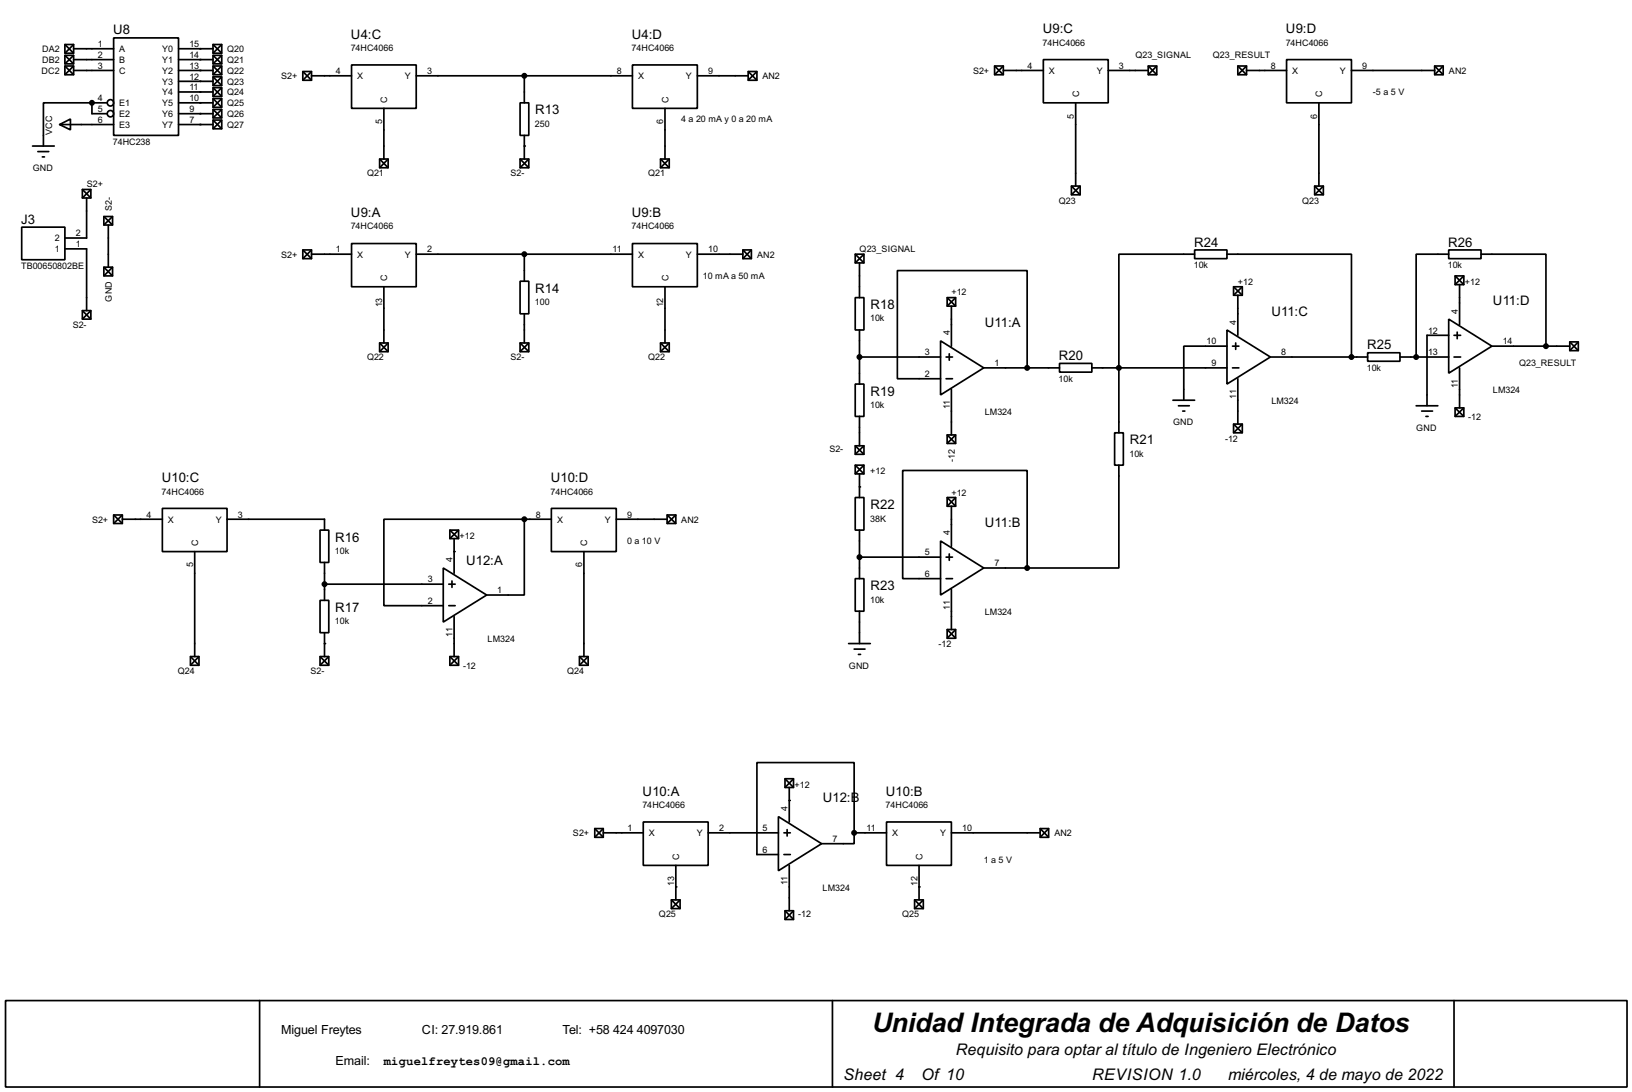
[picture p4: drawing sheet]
<svg xmlns="http://www.w3.org/2000/svg" width="383mm" height="256mm" viewBox="0 0 383 256" stroke-linecap="round" stroke-linejoin="round" font-family="sans-serif">
<g fill="none" stroke="#000" stroke-width=".4">
<path d="M15.3 10.5h2v2h-2zM15.3 13h2v2h-2zM15.3 15.5h2v2.1h-2zM15.3 10.5l2 2M15.3 13l2 2M15.3 15.5l2 2.1M17.3 11.5h9.4M17.3 14h9.4M17.3 16.6h9.4M17.3 10.5l-2 2M17.3 13l-2 2M17.3 15.5l-2 2.1"/>
<path d="M26.7 8.9h15.3v22.9h-15.3zM42 11.5h8.1M42 14h8.1M42 16.6h8.1M42 19.1h8.1M50.1 10.5h2v2h-2zM50.1 13h2v2h-2zM50.1 15.5h2v2.1h-2zM50.1 18.1h2v2h-2zM50.1 10.5l2 2M50.1 13l2 2M50.1 15.5l2 2.1"/>
<path d="M50.1 18.1l2 2M52.1 10.5l-2 2M52.1 13l-2 2M52.1 15.5l-2 2.1M52.1 18.1l-2 2M71.2 16.8h2v2.1h-2zM71.2 16.8l2 2.1M73.2 17.8h9.4M73.2 16.8l-2 2.1M82.6 15.3h15.2v10.2h-15.2zM97.8 17.8h50.8M123.2 17.8v6.4"/>
<path d="M148.6 15.3h15.3v10.2h-15.3zM163.9 17.8h11.9M175.8 16.8h2.1v2.1h-2.1zM175.8 16.8l2.1 2.1M177.9 16.8l-2.1 2.1M233.7 15.5h2.1v2.1h-2.1zM233.7 15.5l2.1 2.1M235.8 16.6h9.4M235.8 15.5l-2.1 2.1M245.2 14h15.2v10.2h-15.2zM260.4 16.6h9.4M269.8 15.5h2v2.1h-2z"/>
<path d="M269.8 15.5l2 2.1M271.8 15.5l-2 2.1M290.9 15.5h2v2.1h-2zM290.9 15.5l2 2.1M292.9 16.6h9.4M292.9 15.5l-2 2.1M302.3 14h15.3v10.2h-15.3zM317.6 16.6h19.5M337.1 15.5h2v2.1h-2zM337.1 15.5l2 2.1M339.1 15.5l-2 2.1M7.7 34.3h5.1"/>
<path d="M8.9 35.6h2.6M10 36.9h.5M14 29.3l2.6-1.3v2.5zM14 29.3h12.7M21.6 24.2h-11.4v10.1M21.6 24.2v2.5h3.6M21.6 24.2h3.6M42 29.3h8.1M42 21.6h8.1M42 24.2h8.1M42 26.7h8.1M50.1 20.6h2v2.1h-2z"/>
<path d="M50.1 23.2h2v2h-2zM50.1 25.7h2v2h-2zM50.1 28.2h2v2.1h-2zM50.1 20.6l2 2.1M50.1 23.2l2 2M50.1 25.7l2 2M50.1 28.2l2 2.1M52.1 20.6l-2 2.1M52.1 23.2l-2 2M52.1 25.7l-2 2M52.1 28.2l-2 2.1M89.2 37.4h2v2h-2z"/>
<path d="M89.2 37.4l2 2M90.2 25.5v11.9M91.2 37.4l-2 2M122.2 37.4h2.1v2h-2.1zM122.2 24.2h2.1v7.6h-2.1zM122.2 37.4l2.1 2M123.2 31.8v5.6M124.3 37.4l-2.1 2M155.2 37.4h2.1v2h-2.1zM155.2 37.4l2.1 2M156.3 25.5v11.9M157.3 37.4l-2.1 2"/>
<path d="M252.8 24.2v19.5M309.9 24.2v19.5M5.1 53.4h10.2v7.6h-10.2zM15.3 58.5h5.1v14.5M19.4 44.5h2v2h-2zM19.4 44.5l2 2M20.4 46.5v9.4h-5.1M21.4 44.5l-2 2M24.4 50.9h2.1v2h-2.1zM24.4 50.9l2.1 2M25.5 52.9v9.9M26.5 50.9l-2.1 2"/>
<path d="M71.2 58.7h2v2.1h-2zM71.2 58.7l2 2.1M73.2 59.7h9.4M73.2 58.7l-2 2.1M82.6 57.2h15.2v10.2h-15.2zM97.8 59.7h50.8M123.2 59.7v6.4M148.6 57.2h15.3v10.2h-15.3zM163.9 59.7h10.7M174.6 58.7h2v2.1h-2zM174.6 58.7l2 2.1M176.6 58.7l-2 2.1"/>
<path d="M201 59.7h2v2.1h-2zM201 59.7l2 2.1M203 59.7l-2 2.1M251.8 43.7h2v2.1h-2zM251.8 43.7l2 2.1M253.8 43.7l-2 2.1M280.7 58.7h7.6v2.1h-7.6zM280.7 59.7h-17.8v42M288.3 59.7h29.3v24.2M308.9 43.7h2.1v2.1h-2.1zM308.9 43.7l2.1 2.1M311 43.7l-2.1 2.1"/>
<path d="M340.4 58.7h7.6v2.1h-7.6zM340.4 59.7h-7.6v24.2M348 59.7h15.3v21.6M19.4 73h2v2h-2zM19.4 73l2 2M21.4 73l-2 2M24.4 62.8h2.1v2h-2.1zM24.4 62.8l2.1 2M26.5 62.8l-2.1 2M90.2 67.4v13.2M122.2 66.1h2.1v7.6h-2.1zM123.2 73.7v6.9"/>
<path d="M156.3 67.4v13.2M201 69.9h2v7.6h-2zM202 61.8v8.1M202 77.5v12.7M222.6 69.9h2v2h-2zM222.6 69.9l2 2M223.6 71.9v9.4M224.6 69.9l-2 2M288.3 77.5l10.2 6.4-10.2 6.3zM289.9 67.4h2v2h-2zM289.9 67.4l2 2M290.9 69.4v9.4"/>
<path d="M291.9 67.4l-2 2M340.4 75l10.2 6.3-10.2 6.4zM340.4 78.8h-5.1v16.5M341.7 78.8h1.5M341.9 64.8h2.1v2.1h-2.1zM341.9 64.8l2.1 2.1M342.4 78v1.6M343 66.9v9.4M344 64.8l-2.1 2.1M89.2 80.6h2v2h-2zM89.2 80.6l2 2M91.2 80.6l-2 2"/>
<path d="M122.2 80.6h2.1v2h-2.1zM122.2 80.6l2.1 2M124.3 80.6l-2.1 2M155.2 80.6h2.1v2h-2.1zM155.2 80.6l2.1 2M157.3 80.6l-2.1 2M201 90.2h2v7.6h-2zM202 97.8v6.9M202 83.9h19M221 80.1l10.2 6.3-10.2 6.4zM222.3 83.9h1.5M222.3 89h1.5"/>
<path d="M223.1 83.1v1.5M223.6 91.5v10.7M231.2 86.4h17.8M241.4 86.4v-22.8h-30.5v25.4h10.1M249 85.4h7.6v2h-7.6zM256.6 86.4h31.7M275.6 94h5.1M276.9 95.3h2.6M277.9 96.6h.5M288.3 81.3h-10.1v12.7M289.6 86.4h1.5M289.6 81.3h1.5"/>
<path d="M289.9 99.6h2v2.1h-2zM289.9 99.6l2 2.1M290.4 80.6v1.5M290.9 89v10.6M291.9 99.6l-2 2.1M298.5 83.9h22.9M321.4 82.9h7.6v2h-7.6zM329 83.9h11.4M332.8 95.3h5.1M334.1 96.6h2.5M335.1 97.8h.5M341.7 83.9h1.5"/>
<path d="M341.9 95.8h2.1v2h-2.1zM341.9 95.8l2.1 2M343 86.4v9.4M344 95.8l-2.1 2M350.6 81.3h18.3M368.9 80.3h2v2.1h-2zM368.9 80.3l2 2.1M370.9 80.3l-2 2.1M38.2 119.4h15.2v10.2h-15.2zM129.6 119.4h15.2v10.2h-15.2zM201 104.7h2v2h-2zM201 116.9h2v7.6h-2z"/>
<path d="M201 109.3h2v2h-2zM201 104.7l2 2M201 109.3l2 2M202 111.3v5.6M203 104.7l-2 2M203 109.3l-2 2M222.6 102.2h2v2h-2zM222.6 116.9h2v2h-2zM222.6 102.2l2 2M222.6 116.9l2 2M223.6 118.9v9.4M224.6 102.2l-2 2"/>
<path d="M224.6 116.9l-2 2M261.9 101.7h2.1v7.6h-2.1zM262.9 109.3v24.1h-21.5M26.7 121h2.1v2h-2.1zM26.7 121l2.1 2M28.8 122h9.4M28.8 121l-2.1 2M45.8 129.6v24.6M53.4 122h22.9v2.5M75.2 124.5h2.1v7.6h-2.1zM76.3 132.1v8.9M76.3 137.2h27.9"/>
<path d="M104.2 133.4l10.2 6.4-10.2 6.3zM105.5 137.2h1.5M105.7 124.5h2.1v2h-2.1zM105.7 124.5l2.1 2M106.2 136.5v1.5M106.7 126.5v8.2M107.8 124.5l-2.1 2M123.2 122h-33v20.3h14M123.2 122v17.8h-8.8M123.2 122h6.4M137.2 129.6v24.6M144.8 122h12"/>
<path d="M156.8 121h2v2h-2zM156.8 121l2 2M158.8 121l-2 2M201 135.9h2v7.7h-2zM202 124.5v11.4M202 130.9h19M221 127.1l10.2 6.3-10.2 6.4zM222.3 130.9h1.5M222.3 135.9h1.5M223.1 130.1v1.5M223.6 138.5v9.4M231.2 133.4h10.2"/>
<path d="M241.4 133.4v-22.9h-29.3v25.4h8.9M44.8 154.2h2v2.1h-2zM44.8 154.2l2 2.1M46.8 154.2l-2 2.1M75.2 141h2.1v7.6h-2.1zM75.2 154.2h2.1v2.1h-2.1zM75.2 154.2l2.1 2.1M76.3 148.6v5.6M77.3 154.2l-2.1 2.1M105.5 142.3h1.5M105.7 154.2h2.1v2.1h-2.1zM105.7 154.2l2.1 2.1"/>
<path d="M106.7 144.8v9.4M107.8 154.2l-2.1 2.1M136.2 154.2h2v2.1h-2zM136.2 154.2l2 2.1M138.2 154.2l-2 2.1M199.4 151.2h5.1M200.7 152.5h2.6M201.7 153.7h.5M202 143.6v7.6M222.6 147.9h2v2h-2zM222.6 147.9l2 2M224.6 147.9l-2 2"/>
<path d="M139.8 194.6h2v2.1h-2zM139.8 194.6l2 2.1M141.8 195.6h9.4M141.8 194.6l-2 2.1M151.2 193.1h15.2v10.2h-15.2zM166.4 195.6h16.5M182.9 191.8l10.2 6.4-10.2 6.3zM184.2 195.6h1.5M184.5 182.9h2v2.1h-2zM184.5 182.9l2 2.1M185 194.9v1.5M185.5 185v8.1"/>
<path d="M186.5 182.9l-2 2.1M200.7 195.6v2.6h-7.6M200.7 195.6v-16.5h-22.8v21.6h5M200.7 195.6h7.6M208.3 193.1h15.3v10.2h-15.3zM223.6 195.6h20.8M244.4 194.6h2v2.1h-2zM244.4 194.6l2 2.1M246.4 194.6l-2 2.1M157.8 211.4h2v2h-2zM157.8 211.4l2 2M158.8 203.3v8.1"/>
<path d="M159.8 211.4l-2 2M184.2 200.7h1.5M184.5 213.9h2v2.1h-2zM184.5 213.9l2 2.1M185.5 203.3v10.6M186.5 213.9l-2 2.1M214.9 211.4h2.1v2h-2.1zM214.9 211.4l2.1 2M216 203.3v8.1M217 211.4l-2.1 2M1.3 235h381v20.3h-381zM61 235v20.3"/>
<path d="M195.6 235v20.3M341.7 235v20.3"/>
<circle cx="25.9" cy="26.7" r=".75"/>
<circle cx="25.9" cy="24.2" r=".75"/>
</g>
<g fill="#000">
<circle cx="47" cy="11.5" r=".2"/>
<circle cx="47" cy="14" r=".2"/>
<circle cx="47" cy="16.6" r=".2"/>
<circle cx="47" cy="19.1" r=".2"/>
<circle cx="21.6" cy="24.2" r=".2"/>
<circle cx="47" cy="24.2" r=".2"/>
<circle cx="47" cy="29.3" r=".2"/>
<circle cx="47" cy="21.6" r=".2"/>
<circle cx="47" cy="26.7" r=".2"/>
<circle cx="123.2" cy="34.3" r=".2"/>
<circle cx="202" cy="114.4" r=".2"/>
<circle cx="106.7" cy="129.6" r=".2"/>
<circle cx="76.3" cy="151.2" r=".2"/>
<circle cx="185.5" cy="188" r=".2"/>
<circle cx="158.8" cy="208.3" r=".2"/>
<circle cx="216" cy="208.3" r=".2"/>
</g>
<g fill="#000" stroke="#000" stroke-width=".4">
<circle cx="123.2" cy="17.8" r=".5"/>
<circle cx="21.6" cy="24.2" r=".5"/>
<circle cx="123.2" cy="59.7" r=".5"/>
<circle cx="201.9" cy="83.9" r=".5"/>
<circle cx="241.3" cy="86.4" r=".5"/>
<circle cx="262.9" cy="86.4" r=".5"/>
<circle cx="317.5" cy="83.9" r=".5"/>
<circle cx="332.7" cy="83.9" r=".5"/>
<circle cx="363.2" cy="81.3" r=".5"/>
<circle cx="76.2" cy="137.2" r=".5"/>
<circle cx="123.2" cy="122" r=".5"/>
<circle cx="201.9" cy="130.9" r=".5"/>
<circle cx="241.3" cy="133.4" r=".5"/>
<circle cx="200.7" cy="195.6" r=".5"/>
</g>
<text font-size="7.1" x="204.9" y="242.3">Unidad Integrada de Adquisición de Datos</text>
<g font-size="4.2">
<text x="224.6" y="247.8">Requisito para optar al título de Ingeniero Electrónico</text>
<text x="198.2" y="253.7">Sheet 4</text>
<text x="216.5" y="253.7">Of 10</text>
<text x="256.6" y="253.7">REVISION 1.0</text>
<text x="288.6" y="253.7">miércoles, 4 de mayo de 2022</text>
</g>
<g font-size="3.5">
<text x="26.6" y="8.1">U8</text>
<text x="82.5" y="9.1">U4:C</text>
<text x="148.5" y="9.1">U4:D</text>
<text x="245" y="7.8">U9:C</text>
<text x="302.2" y="7.8">U9:D</text>
<text x="125.8" y="26.8">R13</text>
<text x="5" y="52.6">J3</text>
<text x="82.5" y="51">U9:A</text>
<text x="148.5" y="51">U9:B</text>
<text x="280.6" y="57.9">R24</text>
<text x="340.3" y="57.9">R26</text>
<text x="125.8" y="68.8">R14</text>
<text x="350.8" y="71.6">U11:D</text>
<text x="204.5" y="72.6">R18</text>
<text x="231.4" y="76.7">U11:A</text>
<text x="298.8" y="74.1">U11:C</text>
<text x="321.2" y="82.1">R25</text>
<text x="248.8" y="84.6">R20</text>
<text x="204.5" y="92.9">R19</text>
<text x="265.5" y="104.4">R21</text>
<text x="38" y="113.2">U10:C</text>
<text x="129.4" y="113.2">U10:D</text>
<text x="204.5" y="119.6">R22</text>
<text x="231.4" y="123.7">U11:B</text>
<text x="78.8" y="127.2">R16</text>
<text x="109.5" y="132.6">U12:A</text>
<text x="78.8" y="143.7">R17</text>
<text x="204.5" y="138.6">R23</text>
<text x="151" y="186.9">U10:A</text>
<text x="193.3" y="188.5">U12:B</text>
<text x="208.2" y="186.9">U10:B</text>
</g>
<g font-size="3.3">
<text x="66.1" y="242.8">Miguel Freytes</text>
<text x="99.2" y="242.8">CI: 27.919.861</text>
<text x="132.2" y="242.8">Tel: +58</text>
<text x="144.1" y="242.8">424</text>
<text x="149.7" y="242.8">4097030</text>
<text x="78.8" y="250.2">Email:</text>
</g>
<text font-size="3.2" x="90.2" y="250.2">miguelfreytes09@gmail.com</text>
<g font-size="2.4">
<text x="23" y="11">1</text>
<text x="44.5" y="11">15</text>
<text x="82.4" y="12">74HC4066</text>
<text x="148.4" y="12">74HC4066</text>
<text x="245" y="10.7">74HC4066</text>
<text x="302.1" y="10.7">74HC4066</text>
<text x="9.8" y="17.3">DC2</text>
<text x="9.9" y="12.3">DA2</text>
<text x="9.9" y="14.8">DB2</text>
<text x="23" y="13.6">2</text>
<text x="23" y="16.2">3</text>
<text x="28" y="12.3">A</text>
<text x="28" y="14.8">B</text>
<text x="28" y="17.3">C</text>
<text x="38.1" y="12.3">Y0</text>
<text x="38.1" y="14.8">Y1</text>
<text x="38.1" y="17.3">Y2</text>
<text x="44.5" y="13.6">14</text>
<text x="44.5" y="16.2">13</text>
<text x="53.4" y="12.3">Q20</text>
<text x="53.4" y="14.8">Q21</text>
<text x="53.4" y="17.3">Q22</text>
<text x="78.9" y="17.4">4</text>
<text x="100.4" y="17.4">3</text>
<text x="145" y="17.4">8</text>
<text x="166.4" y="17.4">9</text>
<text x="228.6" y="17.3">S2+</text>
<text x="241.5" y="16.2">4</text>
<text x="246.4" y="17.3">X</text>
<text x="257.7" y="17.3">Y</text>
<text x="262.9" y="16.2">3</text>
<text x="266.8" y="13.5">Q23_SIGNAL</text>
<text x="285" y="13.5">Q23_RESULT</text>
<text x="298.6" y="16.2">8</text>
<text x="303.6" y="17.3">X</text>
<text x="314.8" y="17.3">Y</text>
<text x="320.1" y="16.2">9</text>
<text x="340.4" y="17.3">AN2</text>
<text x="23" y="23.7">4</text>
<text x="38.1" y="19.9">Y3</text>
<text x="38.1" y="22.4">Y4</text>
<text x="44.5" y="18.7">12</text>
<text x="44.5" y="21.2">11</text>
<text x="44.5" y="23.7">10</text>
<text x="53.4" y="19.9">Q23</text>
<text x="53.4" y="22.4">Q24</text>
<text x="66.1" y="18.6">S2+</text>
<text x="83.9" y="18.6">X</text>
<text x="95.1" y="18.6">Y</text>
<text x="149.9" y="18.6">X</text>
<text x="161.2" y="18.6">Y</text>
<text x="179.1" y="18.6">AN2</text>
<text x="253.6" y="22.9" transform="rotate(-90 253.6 22.9)">C</text>
<text x="310.7" y="22.9" transform="rotate(-90 310.7 22.9)">C</text>
<text x="322.6" y="22.3">-5 a 5 V</text>
<text x="23" y="28.9">6</text>
<text x="23" y="26.3">5</text>
<text x="28" y="27.5">E2</text>
<text x="28" y="25">E1</text>
<text x="38.1" y="25">Y5</text>
<text x="38.1" y="27.5">Y6</text>
<text x="44.5" y="26.3">9</text>
<text x="44.5" y="28.9">7</text>
<text x="53.4" y="25">Q25</text>
<text x="53.4" y="27.5">Q26</text>
<text x="89.8" y="29.1" transform="rotate(-90 89.8 29.1)">5</text>
<text x="91" y="24.1" transform="rotate(-90 91 24.1)">C</text>
<text x="125.7" y="29.7">250</text>
<text x="155.9" y="29.1" transform="rotate(-90 155.9 29.1)">6</text>
<text x="157.1" y="24.1" transform="rotate(-90 157.1 24.1)">C</text>
<text x="160.1" y="28.7">4 a 20 mA y 0 a 20 mA</text>
<text x="252.4" y="27.9" transform="rotate(-90 252.4 27.9)">5</text>
<text x="309.5" y="27.9" transform="rotate(-90 309.5 27.9)">6</text>
<text x="12.3" y="31.8" transform="rotate(-90 12.3 31.8)">VCC</text>
<text x="26.5" y="34">74HC238</text>
<text x="28" y="30">E3</text>
<text x="38.1" y="30">Y7</text>
<text x="53.4" y="30">Q27</text>
<text x="7.7" y="40.2">GND</text>
<text x="86.2" y="41.5">Q21</text>
<text x="119.9" y="41.5">S2-</text>
<text x="152.3" y="41.5">Q21</text>
<text x="20.4" y="44">S2+</text>
<text x="248.8" y="47.8">Q23</text>
<text x="305.9" y="47.8">Q23</text>
<text x="26.2" y="49.5" transform="rotate(-90 26.2 49.5)">S2-</text>
<text x="82.4" y="53.9">74HC4066</text>
<text x="148.4" y="53.9">74HC4066</text>
<text x="12.9" y="59.3">1</text>
<text x="12.9" y="56.7">2</text>
<text x="17.8" y="58.1">1</text>
<text x="17.8" y="55.5">2</text>
<text x="78.9" y="59.3">1</text>
<text x="100.4" y="59.3">2</text>
<text x="144" y="59.3">11</text>
<text x="166.4" y="59.3">10</text>
<text x="202" y="59.3">Q23_SIGNAL</text>
<text x="4.9" y="63.2">TB00650802BE</text>
<text x="66.1" y="60.5">S2+</text>
<text x="83.9" y="60.5">X</text>
<text x="95.1" y="60.5">Y</text>
<text x="149.9" y="60.5">X</text>
<text x="161.2" y="60.5">Y</text>
<text x="165.2" y="65.6">10 mA a 50 mA</text>
<text x="177.9" y="60.5">AN2</text>
<text x="280.5" y="62.9">10k</text>
<text x="340.2" y="62.9">10k</text>
<text x="26.3" y="70.8" transform="rotate(-90 26.3 70.8)">GND</text>
<text x="91" y="66" transform="rotate(-90 91 66)">C</text>
<text x="125.7" y="71.7">100</text>
<text x="157.1" y="66" transform="rotate(-90 157.1 66)">C</text>
<text x="223.6" y="69.4">+12</text>
<text x="290.9" y="66.9">+12</text>
<text x="344.2" y="66.9">+12</text>
<text x="17.1" y="77.1">S2-</text>
<text x="89.8" y="72.2" transform="rotate(-90 89.8 72.2)">13</text>
<text x="155.9" y="72.2" transform="rotate(-90 155.9 72.2)">12</text>
<text x="204.5" y="75.5">10k</text>
<text x="290.5" y="76.2" transform="rotate(-90 290.5 76.2)">4</text>
<text x="342.6" y="73.7" transform="rotate(-90 342.6 73.7)">4</text>
<text x="217.3" y="83.5">3</text>
<text x="223.2" y="78.7" transform="rotate(-90 223.2 78.7)">4</text>
<text x="283.5" y="80.9">10</text>
<text x="301" y="83.5">8</text>
<text x="335.6" y="78.3">12</text>
<text x="335.6" y="83.5">13</text>
<text x="353.1" y="80.9">14</text>
<text x="86.2" y="84.7">Q22</text>
<text x="119.9" y="84.7">S2-</text>
<text x="152.3" y="84.7">Q22</text>
<text x="217.3" y="88.5">2</text>
<text x="233.7" y="86">1</text>
<text x="248.8" y="89.6">10k</text>
<text x="284.7" y="86">9</text>
<text x="321.2" y="87.1">10k</text>
<text x="356.9" y="85.9">Q23_RESULT</text>
<text x="204.5" y="95.8">10k</text>
<text x="290.5" y="93.6" transform="rotate(-90 290.5 93.6)">11</text>
<text x="298.7" y="95">LM324</text>
<text x="342.6" y="91.1" transform="rotate(-90 342.6 91.1)">11</text>
<text x="350.8" y="92.4">LM324</text>
<text x="223.2" y="96.2" transform="rotate(-90 223.2 96.2)">11</text>
<text x="231.4" y="97.5">LM324</text>
<text x="275.6" y="99.9">GND</text>
<text x="332.8" y="101.2">GND</text>
<text x="345" y="98.6">-12</text>
<text x="194.9" y="106.3">S2-</text>
<text x="265.4" y="107.3">10k</text>
<text x="287.9" y="103.7">-12</text>
<text x="204.5" y="111.3">+12</text>
<text x="224.4" y="108.5" transform="rotate(-90 224.4 108.5)">-12</text>
<text x="38" y="116.2">74HC4066</text>
<text x="129.4" y="116.2">74HC4066</text>
<text x="223.6" y="116.4">+12</text>
<text x="21.6" y="122.8">S2+</text>
<text x="34.5" y="121.6">4</text>
<text x="39.4" y="122.8">X</text>
<text x="50.7" y="122.8">Y</text>
<text x="55.9" y="121.6">3</text>
<text x="125.9" y="121.6">8</text>
<text x="130.9" y="122.8">X</text>
<text x="142.1" y="122.8">Y</text>
<text x="147.4" y="121.6">9</text>
<text x="160.1" y="122.8">AN2</text>
<text x="204.5" y="122.5">38K</text>
<text x="223.2" y="125.8" transform="rotate(-90 223.2 125.8)">4</text>
<text x="46.6" y="128.3" transform="rotate(-90 46.6 128.3)">C</text>
<text x="78.7" y="130.1">10k</text>
<text x="108" y="126.6">+12</text>
<text x="138" y="128.3" transform="rotate(-90 138 128.3)">C</text>
<text x="147.4" y="127.8">0 a 10 V</text>
<text x="217.3" y="130.5">5</text>
<text x="45.4" y="133.3" transform="rotate(-90 45.4 133.3)">5</text>
<text x="100.5" y="136.8">3</text>
<text x="106.3" y="132.1" transform="rotate(-90 106.3 132.1)">4</text>
<text x="136.8" y="133.3" transform="rotate(-90 136.8 133.3)">6</text>
<text x="217.3" y="135.5">6</text>
<text x="233.7" y="133">7</text>
<text x="100.5" y="141.9">2</text>
<text x="116.9" y="139.4">1</text>
<text x="204.5" y="141.6">10k</text>
<text x="223.2" y="143.2" transform="rotate(-90 223.2 143.2)">11</text>
<text x="78.7" y="146.6">10k</text>
<text x="106.3" y="149.5" transform="rotate(-90 106.3 149.5)">11</text>
<text x="231.4" y="144.5">LM324</text>
<text x="114.6" y="150.8">LM324</text>
<text x="220.6" y="152">-12</text>
<text x="41.8" y="158.3">Q24</text>
<text x="73" y="158.3">S2-</text>
<text x="108.8" y="157.1">-12</text>
<text x="133.2" y="158.3">Q24</text>
<text x="199.4" y="157.1">GND</text>
<text x="186.7" y="185">+12</text>
<text x="151" y="189.8">74HC4066</text>
<text x="185.1" y="190.6" transform="rotate(-90 185.1 190.6)">4</text>
<text x="208.1" y="189.8">74HC4066</text>
<text x="134.6" y="196.4">S2+</text>
<text x="147.5" y="195.2">1</text>
<text x="152.5" y="196.4">X</text>
<text x="163.7" y="196.4">Y</text>
<text x="169" y="195.2">2</text>
<text x="179.2" y="195.2">5</text>
<text x="195.6" y="197.8">7</text>
<text x="203.6" y="195.2">11</text>
<text x="209.6" y="196.4">X</text>
<text x="220.9" y="196.4">Y</text>
<text x="226.1" y="195.2">10</text>
<text x="247.7" y="196.4">AN2</text>
<text x="159.6" y="201.9" transform="rotate(-90 159.6 201.9)">C</text>
<text x="179.2" y="200.3">6</text>
<text x="216.8" y="201.9" transform="rotate(-90 216.8 201.9)">C</text>
<text x="231.2" y="202.7">1 a 5 V</text>
<text x="158.4" y="208.1" transform="rotate(-90 158.4 208.1)">13</text>
<text x="185.1" y="207.9" transform="rotate(-90 185.1 207.9)">11</text>
<text x="193.3" y="209.3">LM324</text>
<text x="215.5" y="208.1" transform="rotate(-90 215.5 208.1)">12</text>
<text x="154.8" y="215.5">Q25</text>
<text x="187.6" y="215.5">-12</text>
<text x="212" y="215.5">Q25</text>
</g>
</svg>
